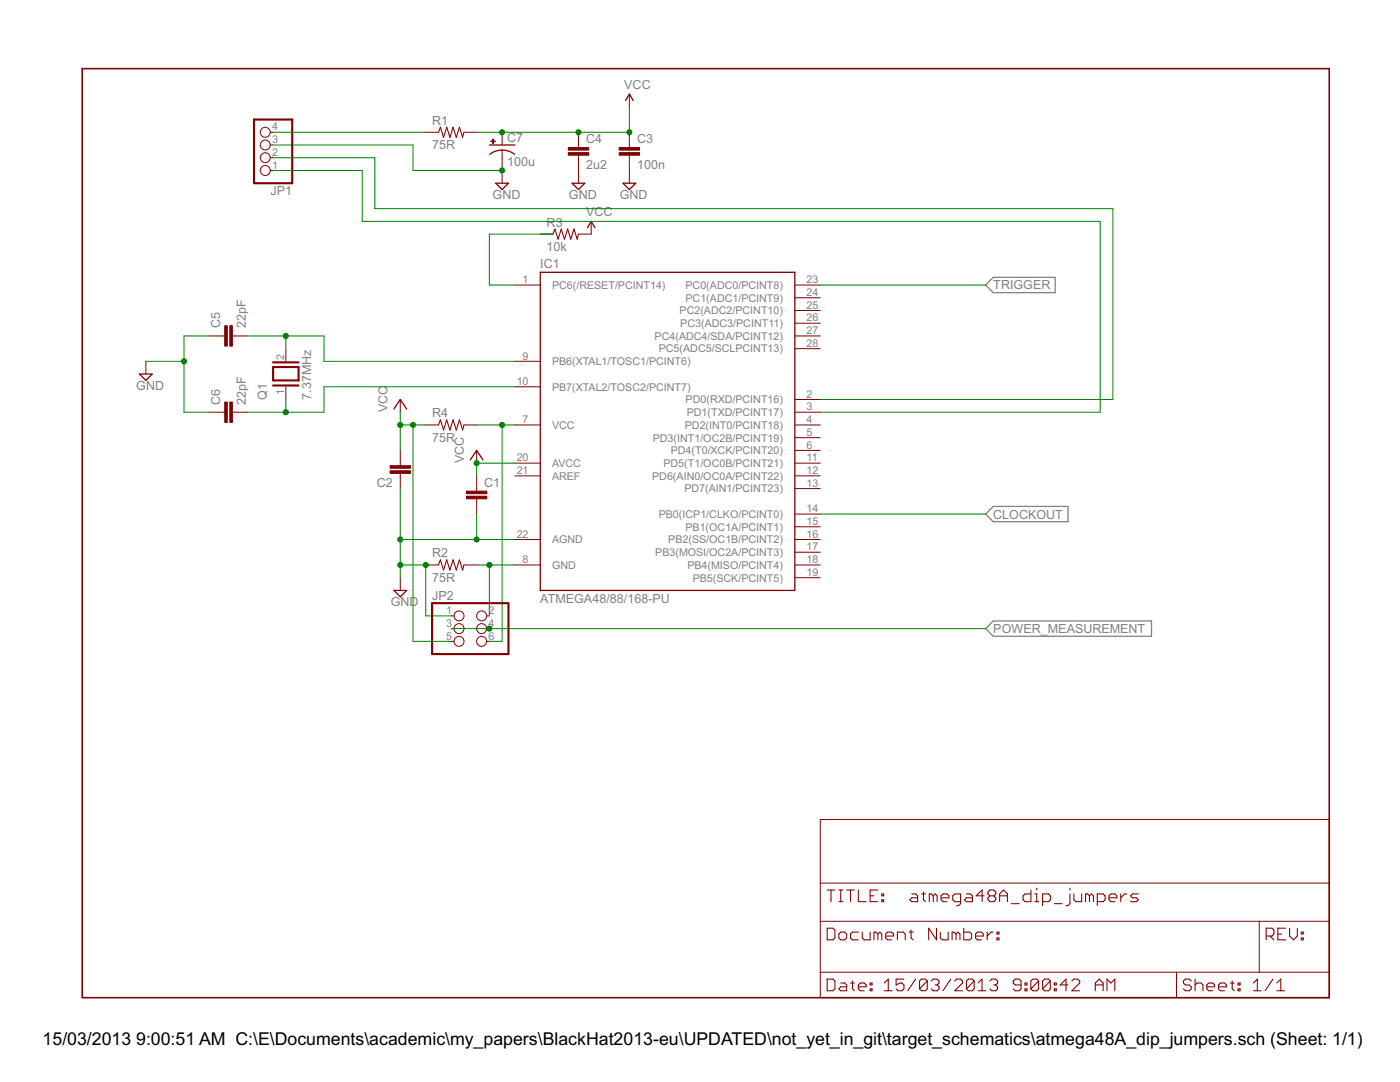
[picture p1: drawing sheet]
<svg xmlns="http://www.w3.org/2000/svg" width="279mm" height="216mm" viewBox="0 0 279 216" stroke-linecap="round" stroke-linejoin="round" font-family="sans-serif">
<path d="M198.2 55.4h12.4v3h-12.4l-1.5-1.5zM198.2 101h14.9v3.1h-14.9l-1.5-1.5zM198.2 123.9h31.6v3.1h-31.6l-1.5-1.6z" fill="none" stroke="#808080" stroke-width=".25"/>
<path d="M16.4 13.7h248.9v185.4h-248.9z" fill="none" stroke="#800000" stroke-width=".32"/>
<g fill="none" stroke="#800000" stroke-width=".2">
<path d="M125.6 18.8v2.5M53.9 26.4h.6M53.9 34h.6M53.9 31.5h.6M53.9 28.9h.6M85 26.4h2.5M92.6 26.4h2.5M100.2 26.4v2.5M100.2 30v6.6M115.4 26.4v3M115.4 31v5.6M125.6 26.4v3"/>
<path d="M125.6 31v5.6M102.7 56.9h5.1M107.8 46.7h2.6M118 44.2v2.5h-2.6M158.6 59.4h5.1M158.6 56.9h5.1M29.1 72.1v2.5M41.8 67h3.1M46.4 67h3M57 69.6v2.5M57 77.2v2.5M79.9 79.7v2.6"/>
<path d="M102.7 77.2h5.1M102.7 72.1h5.1M158.6 67h5.1M158.6 79.7h5.1M158.6 69.6h5.1M158.6 64.5h5.1M158.6 62h5.1M41.8 82.3h3.1M46.4 82.3h3M79.9 89.9v3M79.9 94.4v3.1M85 84.8h2.5"/>
<path d="M92.6 84.8h2.5M95.1 89.9v2.5M95.1 95v3M95.1 99.5v3.1M102.7 84.8h5.1M102.7 95h5.1M102.7 92.4h5.1M158.6 82.3h5.1M158.6 84.8h5.1M158.6 95h5.1M158.6 92.4h5.1M158.6 97.5h5.1"/>
<path d="M158.6 89.9h5.1M158.6 87.3h5.1M79.9 115.3v2.5M85 112.7h2.5M92.6 112.7h2.5M102.7 112.7h5.1M102.7 107.7h5.1M158.6 112.7h5.1M158.6 115.3h5.1M158.6 107.7h5.1M158.6 110.2h5.1M158.6 105.1h5.1"/>
<path d="M158.6 102.6h5.1M90 122.9h.6M90 125.4h.6M90 128h.6M97.1 122.9h.6M97.1 125.4h.6M97.1 128h.6M163.7 163.5h101.6v35.6h-101.6zM163.7 176.2h101.6M163.7 183.8h101.6M163.7 194h101.6M234.8 194v5.1"/>
<path d="M251.3 183.8v10.2"/>
<circle cx="52.9" cy="28.9" r=".99"/>
<circle cx="52.9" cy="26.4" r=".99"/>
<circle cx="52.9" cy="34" r=".99"/>
<circle cx="52.9" cy="31.5" r=".99"/>
<circle cx="91.6" cy="128" r=".99"/>
<circle cx="91.6" cy="125.4" r=".99"/>
<circle cx="91.6" cy="122.9" r=".99"/>
<circle cx="96.1" cy="128" r=".99"/>
<circle cx="96.1" cy="122.9" r=".99"/>
<circle cx="96.1" cy="125.4" r=".99"/>
</g>
<g fill="none" stroke="#800000" stroke-width=".21">
<path d="M87.5 26.4l.4-1 .6 2 .7-2 .6 2 .6-2 .7 2 .6-2 .6 2 .3-1M110.4 46.7l.3-1 .7 2 .6-2 .6 2 .7-2 .6 2 .7-2 .6 2 .2-1M87.5 84.8l.4-1 .6 2 .7-2 .6 2 .6-2 .7 2 .6-2 .6 2 .3-1M87.5 112.7l.4-1 .6 2 .7-2 .6 2 .6-2 .7 2 .6-2 .6 2 .3-1M165.1 177.6h1.5M165.8 177.6v2.3M167.4 177.6h.8M167.4 179.9h.8M167.8 177.6v2.3M169 177.6h1.5M169.7 177.6v2.3M171.3 177.6v2.3h1.6"/>
<path d="M173.7 178.8h.7M175.2 177.6h-1.5v2.3h1.5M176 179.5h.4v.4h-.4zM176 178.4h.4v.4h-.4zM182 178.4h.8l.3 .4v1.1h-1.1l-.4-.4 .4-.3h1.1M183.9 178.4h.8M184.3 178v1.5l.4 .4M186.2 178.8l-.3-.4h-.4v1.5M186.2 178.8v1.1M186.2 178.8l.4-.4 .4 .4v1.1M187.8 179.2h1.6v-.4l-.4-.4h-.8l-.4 .4v.7l.4 .4h.8M191.7 179.9h-1.2l-.4-.4v-.7l.4-.4h1.2v1.9l-.4 .4h-.4"/>
<path d="M192.9 178.4h.8l.4 .4v1.1h-1.2l-.4-.4 .4-.3h1.2M196.4 178.8h-1.6l1.2-1.2v2.3M197.5 178.8l-.3-.4v-.4l.3-.4h.8l.4 .4v.4l-.4 .4M197.5 178.8l-.3 .4v.3l.3 .4h.8l.4-.4v-.3l-.4-.4M197.5 178.8h.8M199.5 178.8h1.6M199.5 179.9v-1.5l.8-.8 .8 .8v1.5M205.7 177.6v2.3h-1.1l-.4-.4v-.7l.4-.4h1.1M206.5 179.9h.8M206.5 178.4h.4v1.5M206.9 177.2v.4M208.1 179.9h1.2l.3-.4v-.7l-.3-.4h-1.2v2.3"/>
<path d="M213.5 178.4v1.9l-.4 .4h-.4M213.5 177.2v.4M214.3 178.4v1.1l.4 .4h1.2v-1.5M217.4 178.8l-.4-.4h-.4v1.5M217.4 178.8v1.1M217.4 178.8l.4-.4 .4 .4v1.1M219 179.9h1.2l.4-.4v-.7l-.4-.4h-1.2v2.3M221.3 179.2h1.6v-.4l-.4-.4h-.8l-.4 .4v.7l.4 .4h.8M223.7 178.4v1.5M224.8 178.4h-.3l-.8 .8M227.2 178.4h-1.2l-.4 .4 .4 .4h.8l.4 .3-.4 .4h-1.2M165.1 185.2h1.1l.4 .4v1.6l-.4 .3h-1.1z"/>
<path d="M165.1 195.4h1.1l.4 .3v1.6l-.4 .4h-1.1zM167.4 186.4l.4-.4h.8l.4 .4v.8l-.4 .3h-.8l-.4-.3zM167.8 196.2h.8l.4 .3v1.2h-1.2l-.4-.4 .4-.4h1.2M169.7 196.2h.8M170.1 195.7v1.6l.4 .4M171.3 196.9h1.6v-.4l-.4-.3h-.8l-.4 .3v.8l.4 .4h.8M171.3 186h-1.2l-.4 .4v.8l.4 .3h1.2M172.1 186v1.2l.4 .3h1.2v-1.5M173.7 197.3h.3v.4h-.3zM173.7 196.2h.3v.3h-.3zM175.2 186.4l-.4-.4h-.4v1.5M175.2 186.4l.4-.4 .4 .4v1.1"/>
<path d="M175.2 186.4v1.1M176.5 197.7h1.6M176.5 196.2l.8-.8v2.3M176.8 186.8h1.5v-.4l-.4-.4h-.8l-.3 .4v.8l.3 .3h.8M179.1 187.5v-1.5h1.2l.4 .4v1.1M180.4 195.4h-1.6v1.1l.8-.3h.4l.4 .3v.8l-.4 .4h-.8l-.4-.4M181.4 186h.8M181.8 185.6v1.6l.4 .3M182.7 195.4l-1.5 2.3M185.1 195.7v1.6l-.4 .4h-.8l-.4-.4M185.1 195.7l-.4-.3h-.8l-.4 .3v1.6M185.1 195.7l-1.6 1.6"/>
<path d="M185.8 195.7l.4-.3h.8l.4 .3v.5l-.4 .3M186.6 196.5h.4M186.9 185.2v2.3l-1.6-2.3v2.3M187 196.5l.4 .4v.4l-.4 .4h-.8l-.4-.4M187.7 186v1.2l.4 .3h1.1v-1.5M189.7 195.4l-1.5 2.3M190.5 195.7l.4-.3h.8l.4 .3v.5l-1.6 1.5h1.6M190.8 186.4l-.4-.4h-.4v1.5M190.8 186.4v1.1M190.8 186.4l.4-.4 .4 .4v1.1M192.3 185.2v2.3h1.2l.4-.3v-.8l-.4-.4h-1.2M194.4 195.7v1.6l-.4 .4h-.7l-.4-.4"/>
<path d="M194.4 195.7l-.4-.3h-.7l-.4 .3v1.6M194.4 195.7l-1.5 1.6M194.7 186.8h1.5v-.4l-.3-.4h-.8l-.4 .4v.8l.4 .3h.8M195.2 197.7h1.6M195.2 196.2l.8-.8v2.3M197 186v1.5M197.5 195.7l.4-.3h.8l.4 .3v.5l-.4 .3M198.2 186h-.4l-.8 .8M198.3 196.5h.4M198.7 196.5l.4 .4v.4l-.4 .4h-.8l-.4-.4M199 187.2h.4v.3h-.4zM199 186h.4v.4h-.4z"/>
<path d="M201.8 180.3h1.6M203.8 196.5h-1.2l-.4-.3v-.5l.4-.3h.8l.4 .3v1.6l-.4 .4h-.8l-.4-.4M204.6 197.3h.4v.4h-.4zM204.6 196.2h.4v.3h-.4zM207.3 195.7v1.6l-.4 .4h-.8l-.4-.4M207.3 195.7l-.4-.3h-.8l-.4 .3v1.6M207.3 195.7l-1.6 1.6M209.6 195.7v1.6l-.4 .4h-.8l-.3-.4M209.6 195.7l-.4-.3h-.8l-.3 .3v1.6M209.6 195.7l-1.5 1.6M210.4 197.3h.4v.4h-.4zM210.4 196.2h.4v.3h-.4z"/>
<path d="M210.4 180.3h1.6M213.1 196.5h-1.5l1.1-1.1v2.3M213.9 195.7l.4-.3h.8l.4 .3v.5l-1.6 1.5h1.6M218.6 196.5h1.6M218.6 197.7v-1.5l.8-.8 .8 .8v1.5M220.9 197.7v-2.3l.8 .8 .8-.8v2.3M237.7 195.7l-.4-.3h-.7l-.4 .3v.5l.4 .3h.7l.4 .4v.4l-.4 .4h-.7l-.4-.4M238.5 196.5l.4-.3h.8l.4 .3v1.2M238.5 195.4v2.3M240.9 196.9h1.5v-.4l-.4-.3h-.8l-.3 .3v.8l.3 .4h.8M243.2 196.9h1.6v-.4l-.4-.3h-.8l-.4 .3v.8l.4 .4h.8M245.5 196.2h.8"/>
<path d="M245.9 195.7v1.6l.4 .4M247.1 197.3h.4v.4h-.4zM247.1 196.2h.4v.3h-.4zM250.1 197.7h1.6M250.1 196.2l.8-.8v2.3M252.7 186.8h1.2l.3-.4v-.8l-.3-.4h-1.2v2.3M253.5 186.8l.7 .7M254 195.4l-1.5 2.3M254.8 197.7h1.6M254.8 196.2l.8-.8v2.3M255 186.4h.8M256.6 185.2h-1.6v2.3h1.6"/>
<path d="M257.4 185.2v1.6l.7 .7 .8-.7v-1.6M259.7 187.2h.4v.3h-.4zM259.7 186h.4v.4h-.4z"/>
</g>
<path d="M97.7 28.9h5M97.7 30.8a4 4 0 0 1 5 0M98.9 36.6h2.6l-1.3 1.2zM114.2 36.6h2.5l-1.3 1.2zM124.3 36.6h2.6l-1.3 1.2zM124.8 20l.8-1.2 .8 1.2M107.8 54.3h50.8v63.5h-50.8zM117.2 45.4l.8-1.2 .7 1.2M27.8 74.6h2.6l-1.3 1.3zM78.6 81.6l1.3-1.9 1.3 1.9M93.9 91.8l1.2-1.9 1.3 1.9M78.6 117.8h2.6l-1.3 1.3z" fill="none" stroke="#800000" stroke-width=".25"/>
<g fill="#800000" stroke="#800000" stroke-width=".2">
<path d="M93.1 99h4.1v.5h-4.1z"/>
<path d="M93.1 98h4.1v.5h-4.1z"/>
<path d="M77.9 92.9h4v.5h-4z"/>
<path d="M77.9 93.9h4v.5h-4z"/>
<path d="M123.6 30.5h4v.5h-4z"/>
<path d="M123.6 29.4h4v.6h-4z"/>
<path d="M113.4 30.5h4.1v.5h-4.1z"/>
<path d="M113.4 29.4h4.1v.6h-4.1z"/>
<path d="M45.9 65h.5v4.1h-.5z"/>
<path d="M44.9 65h.5v4.1h-.5z"/>
<path d="M45.9 80.2h.5v4.1h-.5z"/>
<path d="M44.9 80.2h.5v4.1h-.5z"/>
<path d="M98 28.1h.8v.2h-.8z"/>
<path d="M98.3 27.7h.2v.9h-.2z"/>
</g>
<path d="M50.7 23.9h7.6v12.7h-7.6zM54.5 73.2h5.1v2.7h-5.1zM54.5 72.3h5.1M54.5 76.9h5.1M86.2 120.4h15.3v10.1h-15.3z" fill="none" stroke="#800000" stroke-width=".42"/>
<g fill="none" stroke="#008000" stroke-width=".2">
<path d="M54.5 28.9h27.9v5.1h17.8M54.5 26.4h30.5M54.5 34h17.8v10.2h147.3v38.1h-55.9M54.5 31.5h20.3v10.1h147.3v38.1h-58.4M125.6 21.3v5.1h-30.5M110.4 46.7h-12.7v10.2h5M163.7 56.9h33M29.1 72.1h7.6M41.8 67h-5.1v15.3h5.1M49.4 67h15.3v5.1h38M57 67v2.6M57 79.7v2.6"/>
<path d="M102.7 77.2h-38v5.1h-15.3M79.9 82.3v7.6M79.9 97.5v17.8M79.9 84.8h5.1M82.4 84.8v43.2h7.6M95.1 84.8h7.6M100.2 84.8v43.2h-2.5M102.7 92.4h-7.6v2.6M79.9 112.7h5.1v10.2h5M79.9 107.7h22.8M95.1 102.6v5.1M95.1 112.7h7.6"/>
<path d="M97.7 112.7v10.2M163.7 102.6h33M90 125.4h106.7"/>
</g>
<g fill="#008000" stroke="#008000" stroke-width=".2">
<circle cx="79.9" cy="84.8" r=".51"/>
<circle cx="82.4" cy="84.8" r=".51"/>
<circle cx="95.1" cy="92.4" r=".51"/>
<circle cx="100.2" cy="26.4" r=".51"/>
<circle cx="115.4" cy="26.4" r=".51"/>
<circle cx="125.6" cy="26.4" r=".51"/>
<circle cx="97.7" cy="125.4" r=".51"/>
<circle cx="79.9" cy="112.7" r=".51"/>
<circle cx="79.9" cy="107.7" r=".51"/>
<circle cx="95.1" cy="107.7" r=".51"/>
<circle cx="85" cy="112.7" r=".51"/>
<circle cx="36.7" cy="72.1" r=".51"/>
<circle cx="100.2" cy="34" r=".51"/>
<circle cx="57" cy="67" r=".51"/>
<circle cx="100.2" cy="84.8" r=".51"/>
<circle cx="97.7" cy="112.7" r=".51"/>
<circle cx="57" cy="82.3" r=".51"/>
</g>
<g font-size="4">
<text x="8.5" y="208.5">15/03/2013</text>
<text x="27.2" y="208.5">9:00:51 AM C:\E\Documents\academic\my_papers\BlackHat2013-eu\UPDATED\not_yet_in_git\target_schematics\atmega48A_dip_jumpers.sch (Sheet: 1/1)</text>
</g>
<g font-size="2.8" fill="#808080">
<text x="124.6" y="17.8">VCC</text>
<text x="86.2" y="29.7">75R</text>
<text x="86.2" y="24.9">R1</text>
<text x="101.2" y="28.3">C7</text>
<text x="117" y="28.6">C4</text>
<text x="127.1" y="28.6">C3</text>
<text x="101.2" y="33.1">100u</text>
<text x="117" y="33.6">2u2</text>
<text x="127.1" y="33.6">100n</text>
<text x="54" y="39">JP1</text>
<text x="98.3" y="39.7">GND</text>
<text x="113.5" y="39.7">GND</text>
<text x="123.7" y="39.7">GND</text>
<text x="109.1" y="45.2">R3</text>
<text x="117" y="43.2">VCC</text>
<text x="107.8" y="53.6">IC1</text>
<text x="109.1" y="50">10k</text>
<text x="198.2" y="57.8">TRIGGER</text>
<text x="44" y="65.5" transform="rotate(-90 44 65.5)">C5</text>
<text x="49" y="65.5" transform="rotate(-90 49 65.5)">22pF</text>
<text x="27.2" y="77.8">GND</text>
<text x="44" y="80.7" transform="rotate(-90 44 80.7)">C6</text>
<text x="49" y="80.7" transform="rotate(-90 49 80.7)">22pF</text>
<text x="53.2" y="79.7" transform="rotate(-90 53.2 79.7)">Q1</text>
<text x="62.1" y="79.7" transform="rotate(-90 62.1 79.7)">7.37MHz</text>
<text x="77.4" y="82.3" transform="rotate(-90 77.4 82.3)">VCC</text>
<text x="86.2" y="83.3">R4</text>
<text x="86.2" y="88.1">75R</text>
<text x="92.6" y="92.4" transform="rotate(-90 92.6 92.4)">VCC</text>
<text x="75.2" y="97.1">C2</text>
<text x="96.7" y="97.1">C1</text>
<text x="198.2" y="103.5">CLOCKOUT</text>
<text x="86.2" y="111.2">R2</text>
<text x="86.2" y="116">75R</text>
<text x="86.2" y="119.7">JP2</text>
<text x="78" y="121">GND</text>
<text x="107.8" y="120.4">ATMEGA48/88/168-PU</text>
<text x="198.2" y="126.3">POWER_MEASUREMENT</text>
</g>
<g font-size="2.4" fill="#808080">
<text x="54.3" y="28.6">3</text>
<text x="54.3" y="26">4</text>
<text x="54.3" y="33.7">1</text>
<text x="54.3" y="31.1">2</text>
<text x="104.3" y="56.5">1</text>
<text x="110.2" y="57.6">PC6(/RESET/PCINT14)</text>
<text x="136.8" y="57.6">PC0(ADC0/PCINT8)</text>
<text x="161" y="59.1">24</text>
<text x="161" y="56.5">23</text>
<text x="135.6" y="62.7">PC2(ADC2/PCINT10)</text>
<text x="135.8" y="65.2">PC3(ADC3/PCINT11)</text>
<text x="136.8" y="60.2">PC1(ADC1/PCINT9)</text>
<text x="161" y="64.1">26</text>
<text x="161" y="61.6">25</text>
<text x="56.7" y="71.7" transform="rotate(-90 56.7 71.7)">2</text>
<text x="104.3" y="71.7">9</text>
<text x="130.6" y="67.8">PC4(ADC4/SDA/PCINT12)</text>
<text x="131.5" y="70.3">PC5(ADC5/SCLPCINT13)</text>
<text x="161" y="69.2">28</text>
<text x="161" y="66.7">27</text>
<text x="103.1" y="76.8">10</text>
<text x="110.2" y="77.9">PB7(XTAL2/TOSC2/PCINT7)</text>
<text x="110.2" y="72.9">PB6(XTAL1/TOSC1/PCINT6)</text>
<text x="56.7" y="78.7" transform="rotate(-90 56.7 78.7)">1</text>
<text x="136.8" y="80.5">PD0(RXD/PCINT16)</text>
<text x="137.1" y="83">PD1(TXD/PCINT17)</text>
<text x="161" y="81.9">3</text>
<text x="161" y="79.4">2</text>
<text x="104.3" y="84.4">7</text>
<text x="110.2" y="85.6">VCC</text>
<text x="130.3" y="88.1">PD3(INT1/OC2B/PCINT19)</text>
<text x="136.7" y="85.6">PD2(INT0/PCINT18)</text>
<text x="161" y="89.5">6</text>
<text x="161" y="87">5</text>
<text x="161" y="84.4">4</text>
<text x="103.1" y="94.6">21</text>
<text x="103.1" y="92.1">20</text>
<text x="110.2" y="95.7">AREF</text>
<text x="110.2" y="93.2">AVCC</text>
<text x="130.2" y="95.7">PD6(AIN0/OC0A/PCINT22)</text>
<text x="132.4" y="93.2">PD5(T1/OC0B/PCINT21)</text>
<text x="133.9" y="90.6">PD4(T0/XCK/PCINT20)</text>
<text x="161" y="94.6">12</text>
<text x="161" y="92.1">11</text>
<text x="136.6" y="98.3">PD7(AIN1/PCINT23)</text>
<text x="161" y="97.1">13</text>
<text x="103.1" y="107.3">22</text>
<text x="131.5" y="103.3">PB0(ICP1/CLKO/PCINT0)</text>
<text x="136.8" y="105.9">PB1(OC1A/PCINT1)</text>
<text x="161" y="107.3">16</text>
<text x="161" y="104.8">15</text>
<text x="161" y="102.2">14</text>
<text x="104.3" y="112.4">8</text>
<text x="110.2" y="113.5">GND</text>
<text x="110.2" y="108.4">AGND</text>
<text x="130.8" y="111">PB3(MOSI/OC2A/PCINT3)</text>
<text x="133.4" y="108.4">PB2(SS/OC1B/PCINT2)</text>
<text x="137.2" y="113.5">PB4(MISO/PCINT4)</text>
<text x="161" y="112.4">18</text>
<text x="161" y="109.8">17</text>
<text x="138.2" y="116">PB5(SCK/PCINT5)</text>
<text x="161" y="114.9">19</text>
<text x="89.1" y="122.5">1</text>
<text x="89.1" y="125.1">3</text>
<text x="97.5" y="122.5">2</text>
<text x="97.5" y="125.1">4</text>
<text x="89.1" y="127.6">5</text>
<text x="97.5" y="127.6">6</text>
</g>
</svg>
